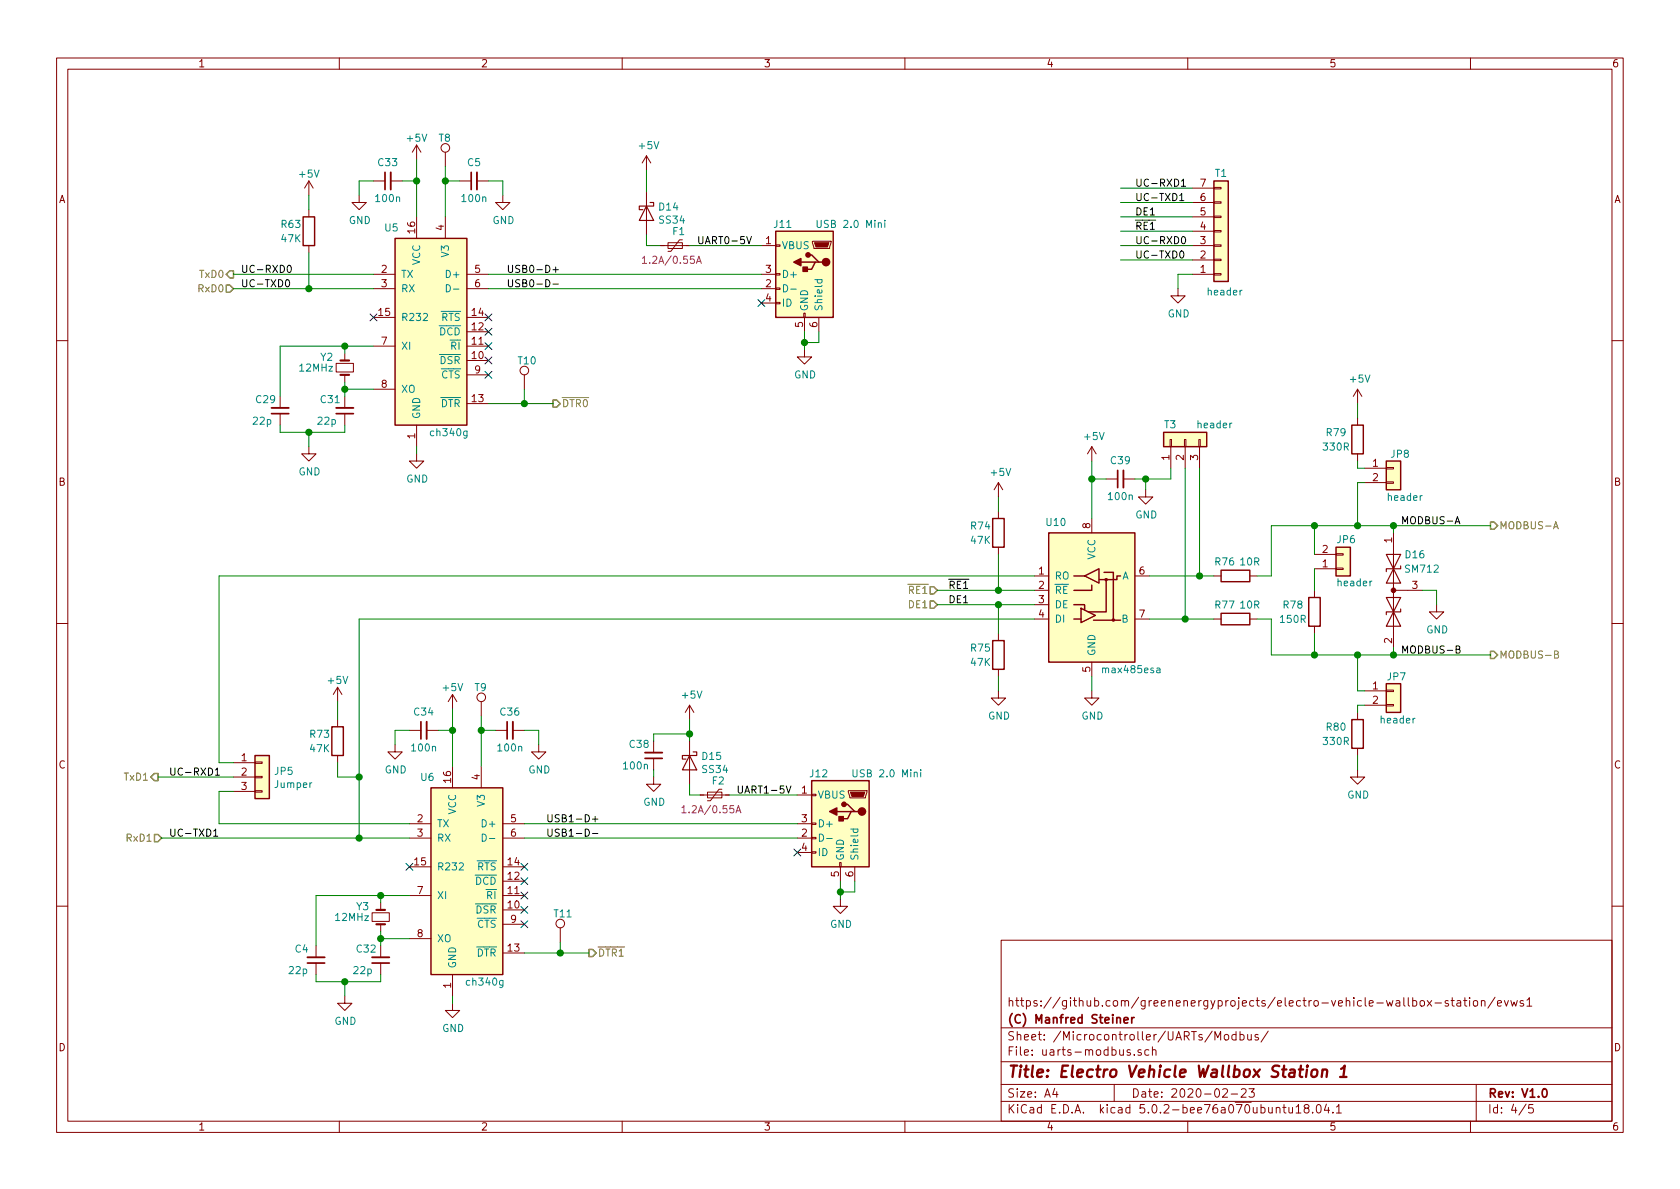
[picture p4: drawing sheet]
<svg xmlns="http://www.w3.org/2000/svg" width="297mm" height="210mm" viewBox="0 0 297 210" stroke-linecap="round" stroke-linejoin="round" font-family="sans-serif">
<g fill="none" stroke="#840000" stroke-width=".18">
<path d="M10 10.3h277v189.9h-277zM12 12.2h273v186.1h-273zM60 10.3v1.9M110 10.3v1.9M160 10.3v1.9M210 10.3v1.9M260 10.3v1.9M54.6 32v2.5M54.6 37.1v1.2M54.6 32l-.8 1.3M54.6 32l.8 1.3M63.5 34.5v1.3h1.3l-1.3 1.3-1.3-1.3h1.3"/>
<path d="M66 32h2.1M69.1 32h2M73.7 25.6v2.6M73.7 38.3v3.9M73.7 25.6l-.8 1.3M73.7 25.6l.7 1.3M78.7 26.9v2.6M78.7 38.3v3.9M81.3 32h2M84.3 32h2.1M88.9 34.5v1.3h1.3l-1.3 1.3-1.3-1.3h1.3M114.3 27.6v2.5"/>
<path d="M114.3 33.9v7.6M114.3 27.6l-.8 1.2M114.3 27.6l.8 1.2M210.8 38.3h3.8M210.8 35.8h3.8M210.8 33.3h3.8M214.6 33.1h1.3v.3h-1.3zM214.6 35.7h1.3v.2h-1.3zM214.6 38.2h1.3v.3h-1.3zM54.6 43.4v1.3M66 56.1h3.8M66 48.5h3.8"/>
<path d="M66 51h3.8M82.5 58.7h3.9M82.5 56.1h3.9M82.5 48.5h3.9M82.5 51h3.9M116.8 43.4h5.1M118.1 42.9h2.5v1h-2.5zM120.6 42.4h-.5l-1.5 2h-.5M134.6 48.5h2.6M134.6 51h2.6M134.6 43.4h2.6M134.6 53.6h2.6"/>
<path d="M137.2 53.5h.7v.2h-.7zM137.2 50.9h.7v.3h-.7zM137.2 48.4h.7v.2h-.7zM137.2 43.3h.7v.3h-.7zM142.1 55.4h.3v.7h-.3zM142.2 56.1v2.6M143.6 42.7h3.3v.2l-.2 1h-2.8zM144.8 56.1v2.6M208.3 51v1.3h1.2l-1.2 1.3-1.3-1.3h1.3M210.8 48.5h3.8M210.8 43.4h3.8M210.8 46h3.8"/>
<path d="M210.8 40.9h3.8M214.6 40.8h1.3v.2h-1.3zM214.6 43.3h1.3v.3h-1.3zM214.6 45.8h1.3v.3h-1.3zM214.6 48.4h1.3v.2h-1.3zM10 60.2h2M49.5 70.1v2M49.5 73.1v2.1M54.6 79v1.3h1.3l-1.3 1.2-1.3-1.2h1.3M59.4 64.3h3.1v1.5h-3.1zM61 62.5v1.2M61 66.3v1.3"/>
<path d="M61 70.1v2M61 73.1v2.1M66 61.2h3.8M66 68.8h3.8M73.7 75.2v3.8M82.5 63.7h3.9M82.5 61.2h3.9M82.5 71.4h3.9M82.5 66.3h3.9M92.7 66.3v2.5M142.2 61.8v1.3h1.3l-1.3 1.3-1.2-1.3h1.2M193 79v2.5"/>
<path d="M193 79l-.7 1.3M193 79l.8 1.3M206.9 77.7h.2v1.3h-.2zM207 79v3.8M209.4 77.7h.3v1.3h-.3zM209.5 79v3.8M212 77.7h.2v1.3h-.2zM212.1 79v3.8M240 68.8v2.6M240 73.9v1.3M240 68.8l-.7 1.3M240 68.8l.8 1.3"/>
<path d="M285 60.2h2M73.7 80.3v1.2h1.2l-1.2 1.3-1.3-1.3h1.3M176.5 85.3v2.6M176.5 90.4v1.3M176.5 96.8v1.2M176.5 85.3l-.7 1.3M176.5 85.3l.8 1.3M193 91.7v2.5M195.6 84.7h2M198.6 84.7h2.1M202.6 86.6v1.3h1.2l-1.2 1.2-1.3-1.2h1.3M232.4 98h3.8"/>
<path d="M236.2 97.9h1.3v.3h-1.3zM240 80.3v1.2M241.3 82.8h3.8M241.3 85.3h3.8M245.1 85.2h1.3v.3h-1.3zM245.1 82.7h1.3v.2h-1.3zM246.4 94.2v20.3M10 110.3h2M176.5 112v1.3M176.5 118.4v1.2M182.9 101.8h2.5M182.9 104.4h2.5"/>
<path d="M182.9 106.9h2.5M182.9 109.5h2.5M193 117.1v2.5M194.3 101.2h.1M200.7 101.8h2.5M200.7 109.5h2.5M214.6 101.8h1.3M214.6 109.5h1.3M221 101.8h1.2M221 109.5h1.2M232.4 100.6h3.8M232.4 104.4v1.3"/>
<path d="M232.4 110.7v1.3M236.2 100.5h1.3v.2h-1.3zM246.4 104.4h5.1M254 106.9v1.3h1.3l-1.3 1.3-1.3-1.3h1.3M285 110.3h2M41.3 134.9h3.8M41.3 137.4h3.8M41.3 139.9h3.8M45.1 139.8h1.3v.3h-1.3zM45.1 137.3h1.3v.2h-1.3zM45.1 134.7h1.3v.3h-1.3zM59.7 121.5v2.6"/>
<path d="M59.7 127.2v1.3M59.7 133.6v1.3M59.7 121.5l-.8 1.3M59.7 121.5l.8 1.3M69.8 131.7v1.3h1.3l-1.3 1.2-1.2-1.2h1.2M72.4 129.2h2M75.4 129.2h2.1M80 122.8v2.5M80 135.5v3.8M80 122.8l-.8 1.3M80 122.8l.8 1.3M85.1 124.1v2.5"/>
<path d="M85.1 135.5v3.8M87.6 129.2h2.1M90.7 129.2h2M95.2 131.7v1.3h1.3l-1.3 1.2-1.2-1.2h1.2M115.6 137.4v1.3h1.2l-1.2 1.2-1.3-1.2h1.3M115.6 131.1v2M115.6 134.1v2M121.9 124.7v2.5M121.9 131.1v7.6M121.9 124.7l-.7 1.3M121.9 124.7l.8 1.3M127.6 139.6h-.5l-1.5 2h-.5"/>
<path d="M150 139.8h3.3v.3l-.3 1h-2.8zM176.5 122.2v1.2h1.3l-1.3 1.3-1.2-1.3h1.2M193 122.2v1.2h1.3l-1.3 1.3-1.2-1.3h1.2M240 136.1v1.3h1.3l-1.3 1.3-1.2-1.3h1.2M240 126v1.2M240 132.3v1.3M241.3 122.2h3.8M241.3 124.7h3.8M245.1 124.6h1.3v.2h-1.3zM245.1 122h1.3v.3h-1.3zM67.3 159.6v1.3M72.4 158.4h3.8"/>
<path d="M72.4 153.3h3.8M72.4 145.7h3.8M72.4 148.2h3.8M88.9 158.4h3.8M88.9 155.8h3.8M88.9 153.3h3.8M88.9 145.7h3.8M88.9 148.2h3.8M123.8 140.6h5.1M125.1 140.1h2.5v1h-2.5zM141 145.7h2.5M141 148.2h2.5"/>
<path d="M141 140.6h2.5M141 150.7h2.5M143.5 150.6h.8v.3h-.8zM143.5 148.1h.8v.2h-.8zM143.5 145.5h.8v.3h-.8zM143.5 140.5h.8v.2h-.8zM148.5 152.5h.2v.8h-.2zM148.6 159v1.3h1.3l-1.3 1.2-1.3-1.2h1.3M148.6 153.3v2.5M151.1 153.3v2.5M10 160.2h2M55.9 167.3v2"/>
<path d="M55.9 170.3v2M61 176.1v1.3h1.2l-1.2 1.3-1.3-1.3h1.3M65.8 161.4h3v1.5h-3zM67.3 163.4v1.3M67.3 167.3v2M67.3 170.3v2M72.4 166h3.8M80 177.4v1.3h1.3l-1.3 1.3-1.3-1.3h1.3M80 172.3v3.8M88.9 160.9h3.8M88.9 168.5h3.8M88.9 163.4h3.8"/>
<path d="M99.1 164.1v2.5M177 166.3h108v32h-108zM249.8 177l.4-.1 .3 .3-.1 .6h-.6M249.8 176.4v1.5M251.1 177.1l.3-.2 .4 .2v.7l-.2 .1-.5-.1zM252.3 176.9l.8 1M253.1 176.9l-.8 1M253.7 177.4h1.2M256.1 177l-.4-.1-.2 .2 .1 .3 .5 .1v.3h-.6M256.6 176.9h.5M256.8 176.4v1.3l.3 .2M257.6 177h.6l.1 .9"/>
<path d="M258.3 177.3l-.5 .1-.2 .2 .2 .3 .5-.1M258.8 176.9h.6M259 176.4v1.3l.4 .2M259.8 176.4v.2M259.8 176.9v1M260.6 177.1l.2-.2 .4 .2v.7l-.2 .1-.4-.1zM261.9 177.1l.2-.2 .4 .1 .1 .9M261.9 176.9v1M264.3 176.3l-1.2 2M264.8 177.4l.7-.1-.1-.3-.4-.1-.2 .2v.7h.6M266 176.9l.3 1 .4-1M267.1 176.9l.3 1 .3-.7 .3 .7 .3-1"/>
<path d="M269.3 177a.37 .37 0 0 0-.5 .1v.3l.5 .1 .1 .1-.2 .3-.4-.1M270 176.9l.4-.5v1.5M270 177.9h.8M285 160.2h2M60 198.3v1.9M110 198.3v1.9M160 198.3v1.9M177 194.8h108M177 191.8h108M177 187.8h108M177 181.8h108M186.5 192.5l-.4 1h1"/>
<path d="M186.8 193v1M197 191.8v3M199.8 185.7l-.3-.1-.2 .2v.2l.5 .2v.3h-.5M200.6 186.5v.1M201.8 185.7l-.4-.1-.2 .2 .1 .2 .5 .2v.3h-.6M203.1 185.7l-.4-.1-.3 .3 .1 .6 .2 .1 .4-.1M203.8 185.7l.2-.1 .3 .1 .1 .9M203.8 185.1v1.5M210 198.3v1.9M214.8 183.9v-1.5l.5 1.1 .5-1.1v1.5M216.2 192.7l.2-.2h.4l.2 .5-.9 1h.9M216.5 183.1l.2-.2 .5 .2v.7l-.2 .1-.5-.1z"/>
<path d="M217.7 193.5h1.1M218.5 183l-.4-.1-.3 .3 .1 .6 .2 .1 .4-.1M218.5 182.4v1.5M219.3 183l.4-.1 .3 .3-.1 .6-.2 .1-.4-.1M219.3 182.4v1.5M219.5 192.7l.2-.2h.3l.3 .2v.3v.2l-.9 .8h.9M220.6 182.9l.1 .9 .3 .1 .2-.1M220.8 192.5h1l-.5 .6 .4 .1v.7l-.2 .1-.7-.1M221.2 182.9v1M222.5 183l-.4-.1-.2 .2v.3l.6 .1v.3h-.6M224.2 182.3l-1.2 2M226.8 195.8h.6"/>
<path d="M227 195.3v1.3l.4 .2M227.9 195.8v.9l.4 .1 .2-.1M228.5 195.8v1M229.2 195.8l.4-.5v1.5M229.2 196.8h.8M230.9 196l-.2-.2-.1-.2 .3-.3h.3l.2 .3v.2l-.7 .2a.48 .48 0 0 0 0 .7l.2 .1 .5-.1a.48 .48 0 0 0-.2-.7M232.1 196.7v.1M232.9 195.5l.3-.2a.94 .94 0 0 1 0 1.5l-.4-.3-.1-.6zM234.5 195.2l-.3 1.1h.9M234.9 195.8v1M235.7 196.7v.1M236.3 195.8l.4-.5v1.5"/>
<path d="M236.3 196.8h.9M260 198.3v1.9M261 191.8v6.5M269.8 195.2l-1.2 2M271 195.3h-.7v.7l.2-.1 .5 .1 .1 .2-.1 .5-.2 .1-.5-.1"/>
<circle cx="78.7" cy="26.2" r=".76"/>
<circle cx="92.7" cy="65.5" r=".76"/>
<circle cx="85.1" cy="123.3" r=".76"/>
<circle cx="99.1" cy="163.3" r=".76"/>
</g>
<g fill="none" stroke="#840000" stroke-width=".3">
<path d="M68.1 30.5v3M83.3 30.5v3M48 73.1h3.1M59.4 73.1h3.1M197.6 83.2v3M74.4 127.6v3.1M89.7 127.6v3.1M114 134.1h3.1M54.4 170.3h3M65.8 170.3h3M200.1 179.9v1M200.5 179.9l-.3 .1-.1 .2"/>
<path d="M197.5 180.1l.2-.2 .3 .1 .1 .9M198.7 180.4l.8-.1-.1-.3-.4-.1-.3 .2 .1 .7h.6M272.9 192.6l.1-.1a.8 .8 0 0 1 .5 .8 .8 .8 0 0 1-.5 .7 1 1 0 0 1-.1-1.4z"/>
</g>
<path d="M231.1 189.1l-.2 1.3M231.2 188.4l-.1 .2M232 189.3a.53 .53 0 0 1 .5-.2 .53 .53 0 0 1 .4 .4v.6a.54 .54 0 0 1-.6 .4 .54 .54 0 0 1-.5-.4zM233.8 189.3a.5 .5 0 0 1 .9 .1l-.2 1M233.9 189.1l-.2 1.3M236.9 190.4h1.2M237.1 189l.7-.6-.3 2" fill="none" stroke="#840000" stroke-width=".41"/>
<path d="M40 50.4h.6l.7 .6-.7 .7h-.6zM40.6 47.9h.7v1.2h-.7l-.6-.6zM97.8 70.7h.6l.7 .7-.7 .6h-.6zM263.5 92.3h.7l.6 .7-.6 .6h-.7zM164.5 106.3h.6l.6 .6-.6 .7h-.6zM164.5 103.8h.6l.6 .6-.6 .6h-.6zM263.5 115.2h.7l.6 .6-.6 .7h-.7zM27.3 136.8h.6v1.2h-.6l-.6-.6zM27.3 147.6h.6l.7 .6-.7 .6h-.6zM104.1 167.9h.7l.6 .6-.6 .7h-.7z" fill="none" stroke="#848400" stroke-width=".25"/>
<path d="M60.2 63.7h1.5M60.2 66.3h1.5M66.5 160.9h1.6M66.5 163.4h1.6" fill="none" stroke="#840000" stroke-width=".38"/>
<g fill="#ffffc2" stroke="#ffffc2" stroke-width=".18">
<path d="M69.8 42.2h12.7v33h-12.7z"/>
<path d="M185.4 94.2h15.3v22.9h-15.3z"/>
<path d="M137.2 40.9h10.1v15.2h-10.1z"/>
<path d="M76.2 139.3h12.7v33h-12.7z"/>
<path d="M143.5 138h10.2v15.3h-10.2z"/>
<path d="M45.1 133.6h2.5v7.6h-2.5z"/>
<path d="M205.7 76.4h7.7v2.6h-7.7z"/>
<path d="M245.1 81.5h2.5v5.1h-2.5z"/>
<path d="M245.1 120.9h2.5v5.1h-2.5z"/>
<path d="M236.2 96.8h2.6v5h-2.6z"/>
<path d="M214.6 32h2.6v17.8h-2.6z"/>
<circle cx="192.9" cy="109.7" r=".38"/>
<circle cx="193" cy="103" r=".43"/>
<circle cx="194.7" cy="101.2" r=".43"/>
</g>
<g fill="none" stroke="#840000" stroke-width=".25">
<path d="M53.6 38.3h2v5.1h-2zM214.6 32h2.6v17.8h-2.6zM69.8 42.2h12.7v33h-12.7zM137.2 40.9h10.1v15.2h-10.1zM141.6 46.3h2.5M142.9 45.1h.6l1.3 1.2h.6M144.8 46.3h-.7l-.6 1.3h-1.3M205.7 76.4h7.7v2.6h-7.7zM239 75.2h2v5.1h-2zM175.5 91.7h2v5.1h-2zM185.4 94.2h15.3v22.9h-15.3zM236.2 96.8h2.6v5h-2.6z"/>
<path d="M245.1 81.5h2.5v5.1h-2.5zM175.5 113.3h2v5.1h-2zM189.9 106.9h1.9v.7M189.9 109.5h1.2M189.9 101.8h1.9M191.1 107.6l2.6 1.2-2.6 1.3zM191.8 101.8l2.5-1.2v2.5zM191.8 107.6v.2M193 103.5v.9h-3.1M193.3 109.7h4.8M195.2 101.2h1.6v8.4M195.6 102.5v5.7h-3.1"/>
<path d="M198.1 101.8h-.6v.7h-3.1M215.9 100.8h5.1v2.1h-5.1zM215.9 108.5h5.1v2h-5.1zM231.4 105.7h2v5h-2zM45.1 133.6h2.5v7.6h-2.5zM58.7 128.5h2v5.1h-2zM76.2 139.3h12.7v33h-12.7zM143.5 138h10.2v15.3h-10.2zM239 127.2h2v5.1h-2zM245.1 120.9h2.5v5.1h-2.5zM148 143.5h2.5M149.2 142.2h.7l1.2 1.3h.7"/>
<path d="M151.1 143.5h-.6l-.6 1.3h-1.3"/>
<circle cx="192.9" cy="109.7" r=".38"/>
<circle cx="193" cy="103" r=".43"/>
<circle cx="194.7" cy="101.2" r=".43"/>
<circle cx="195.6" cy="102.5" r=".18"/>
<circle cx="196.8" cy="109.6" r=".18"/>
</g>
<g fill="none" stroke="#008484" stroke-width=".18">
<path d="M144.5 39v1l.2 .2h.4l.1-.2v-1M156.4 39v.1M156.4 39.4v.8M78.9 50.3a.64 .64 0 0 1 .7 .7 .64 .64 0 0 1-.7 .6zM80.2 51.1h1M138.5 50.3a.64 .64 0 0 1 .8 .7 .64 .64 0 0 1-.8 .6zM139.8 51.1h1M144.1 49.4h1.2M144.6 49.4l-.1 .4 .2 .3 .6-.1v-.6M204.5 118.2h.5l.1 .8M205.1 118.4l-.4 .1-.2 .2v.2h.6M150.8 136.1v1.1l.3 .2 .3-.1 .1-.1v-1.1"/>
<path d="M162.8 136.1v.1M162.8 136.5v.9M85.3 147.5a.64 .64 0 0 1 .7 .6 .64 .64 0 0 1-.7 .7zM86.5 148.3h1M144.9 147.5a.64 .64 0 0 1 .7 .6 .64 .64 0 0 1-.7 .7zM146.2 148.3h.9M150.4 146.6h1.3M150.9 146.6v.4l.2 .2 .5-.1v-.5"/>
</g>
<g fill="#840000" stroke="#840000" stroke-width=".25">
<path d="M142 47.2h.7v.8h-.7z"/>
<path d="M140.3 46.3l1.3-.6v1.3z"/>
<path d="M148.3 144.4h.8v.8h-.8z"/>
<path d="M146.7 143.5l1.3-.6v1.2z"/>
<circle cx="146" cy="46.3" r=".63"/>
<circle cx="142.9" cy="45.1" r=".38"/>
<circle cx="152.4" cy="143.5" r=".63"/>
<circle cx="149.2" cy="142.2" r=".38"/>
</g>
<g fill="#840000" stroke="#840000" stroke-width=".18">
<path d="M144 42.9h2.6l-.3 .8h-2z"/>
<path d="M150.4 140.1h2.5l-.2 .7h-2.1z"/>
<circle cx="246.4" cy="104.4" r=".41"/>
</g>
<path d="M274.7 93.5l.4-1.3 .4 1.3M274.8 93.2h.6M274.9 115.7h.5l.1-.2v-.3l-.6-.1v1.3h.4l.2-.1 .1-.4-.3-.2" fill="none" stroke="#848400" stroke-width=".18"/>
<g fill="none" stroke="#008400" stroke-width=".18">
<path d="M54.6 34.5v2.6M66 32h-2.5v2.5M71.1 32h2.6M73.7 28.2v10.1M78.7 32h2.6M78.7 29.5v8.8M86.4 32h2.5v2.5M114.3 30.1v3.8M198.1 38.3h12.7M198.1 35.8h12.7M198.1 33.3h12.7M41.3 48.5h24.7"/>
<path d="M41.3 51h24.7M54.6 44.7v6.3M86.4 48.5h48.2M86.4 51h48.2M114.3 41.5v1.9h2.5M121.9 43.4h12.7M142.2 58.7v3.1M144.8 58.7v1.9h-2.6M198.1 43.4h12.7M198.1 40.9h12.7M198.1 46h12.7M210.8 48.5h-2.5v2.5"/>
<path d="M49.5 75.2v1.2h11.5v-1.2M54.6 76.4v2.6M61 61.2v1.3M61 67.6v2.5M61 68.8h5M66 61.2h-16.5v8.9M73.7 79v1.3M86.4 71.4h11.4M92.7 68.8v2.6M240 71.4v2.5M176.5 87.9v2.5M176.5 98v6.4"/>
<path d="M193 81.5v10.2M193 84.7h2.6M202.6 84.7v1.9M207 82.8v1.9h-6.3M209.5 82.8v26.7M212.1 82.8v19M232.4 93v5M240 81.5v1.3h1.3M241.3 85.3h-1.3v7.7M246.4 93v1.2M263.5 93h-38.7v8.8h-2.6M165.7 104.4h17.2"/>
<path d="M165.7 106.9h17.2M176.5 106.9v5.1M176.5 119.6v2.6M182.9 109.5h-119.4v38.7M182.9 101.8h-144.2v33.1h2.6M193 119.6v2.6M203.2 109.5h11.4M203.2 101.8h11.4M222.2 109.5h2.6v6.3h38.7M232.4 100.6v3.8M232.4 112v3.8M240 115.8v6.4h1.3"/>
<path d="M246.4 114.5v1.3M251.5 104.4h2.5v2.5M27.9 137.4h13.4M41.3 139.9h-2.6v5.8h33.7M59.7 134.9v2.5h3.8M59.7 124.1v3.1M72.4 129.2h-2.6v2.5M77.5 129.2h2.5M80 125.3v10.2M85.1 129.2h2.5M85.1 126.6v8.9M92.7 129.2h2.5v2.5"/>
<path d="M115.6 136.1v1.3M121.9 127.2v3.9M121.9 138.7v1.9h1.9M121.9 129.8h-6.3v1.3M240 133.6v2.5M241.3 124.7h-1.3v1.3M28.6 148.2h43.8M67.3 158.4v1.2M72.4 158.4h-16.5v8.9M92.7 148.2h48.3M92.7 145.7h48.3M128.9 140.6h12.1"/>
<path d="M148.6 155.8v3.2M151.1 155.8v1.9h-2.5M55.9 172.3v1.3h11.4v-1.3M61 173.6v2.5M67.3 164.7v2.6M67.3 166h5.1M80 176.1v1.3M92.7 168.5h11.4M99.1 166.6v1.9"/>
</g>
<g fill="none" stroke="#000084" stroke-width=".18">
<path d="M65.4 55.5l1.2 1.2M66.6 55.5l-1.2 1.2M85.8 55.5l1.2 1.2M85.8 58.1l1.2 1.2M87 55.5l-1.2 1.2M87 58.1l-1.2 1.2M134 53l1.2 1.2M135.2 53l-1.2 1.2M85.8 60.6l1.2 1.2M85.8 63.1l1.2 1.3M85.8 65.7l1.2 1.2M87 60.6l-1.2 1.2"/>
<path d="M87 63.1l-1.2 1.3M87 65.7l-1.2 1.2M71.8 152.7l1.2 1.2M73 152.7l-1.2 1.2M92.1 152.7l1.2 1.2M92.1 155.2l1.2 1.2M92.1 157.8l1.2 1.2M93.3 152.7l-1.2 1.2M93.3 155.2l-1.2 1.2M93.3 157.8l-1.2 1.2M140.4 150.1l1.2 1.3M141.6 150.1l-1.2 1.3"/>
<path d="M92.1 160.3l1.2 1.2M92.1 162.8l1.2 1.3M93.3 160.3l-1.2 1.2M93.3 162.8l-1.2 1.3"/>
</g>
<path d="M114.3 36.4l1.3 2.6h-2.6zM114.9 35.8h.7v.6h-2.6v.7h.7M245.1 98h2.5l-2.5 5.1h2.5zM245.1 105.7l2.5 5h-2.5l2.5-5zM247.6 100.1v.5h-2.5v.5M247.6 107.7v.5h-2.5v.5M121.9 133.6l1.3 2.5h-2.6zM122.6 133h.6v.6h-2.6v.6h.7" fill="none" stroke="#840000" stroke-width=".2"/>
<g fill="#008400" stroke="#008400" stroke-width=".25">
<circle cx="142.2" cy="60.6" r=".51"/>
<circle cx="73.7" cy="32" r=".51"/>
<circle cx="78.7" cy="32" r=".51"/>
<circle cx="61" cy="61.2" r=".51"/>
<circle cx="61" cy="68.8" r=".51"/>
<circle cx="54.6" cy="76.4" r=".51"/>
<circle cx="121.9" cy="129.8" r=".51"/>
<circle cx="148.6" cy="157.7" r=".51"/>
<circle cx="80" cy="129.2" r=".51"/>
<circle cx="85.1" cy="129.2" r=".51"/>
<circle cx="67.3" cy="158.4" r=".51"/>
<circle cx="67.3" cy="166" r=".51"/>
<circle cx="61" cy="173.6" r=".51"/>
<circle cx="63.5" cy="148.2" r=".51"/>
<circle cx="63.5" cy="137.4" r=".51"/>
<circle cx="176.5" cy="104.4" r=".51"/>
<circle cx="176.5" cy="106.9" r=".51"/>
<circle cx="193" cy="84.7" r=".51"/>
<circle cx="54.6" cy="51" r=".51"/>
<circle cx="202.6" cy="84.7" r=".51"/>
<circle cx="232.4" cy="93" r=".51"/>
<circle cx="232.4" cy="115.8" r=".51"/>
<circle cx="246.4" cy="93" r=".51"/>
<circle cx="246.4" cy="115.8" r=".51"/>
<circle cx="240" cy="115.8" r=".51"/>
<circle cx="240" cy="93" r=".51"/>
<circle cx="92.7" cy="71.4" r=".51"/>
<circle cx="99.1" cy="168.5" r=".51"/>
<circle cx="209.6" cy="109.5" r=".51"/>
<circle cx="212.1" cy="101.8" r=".51"/>
</g>
<path d="M69.1 30.5v3M84.3 30.5v3M48 72.1h3.1M59.4 72.1h3.1M198.6 83.2v3M75.4 127.6v3.1M90.7 127.6v3.1M114 133.1h3.1M54.4 169.3h3M65.8 169.3h3" fill="none" stroke="#840000" stroke-width=".33"/>
<g fill="none" stroke="#000" stroke-width=".18">
<path d="M208.6 34.6l.3-.4v1.3M208.6 35.5h.7M208.9 32l.3-.3v1.2M208.9 32.9h.7M50.6 49.5l.2-.1a.67 .67 0 0 1 .4 .7 .67 .67 0 0 1-.4 .6 .83 .83 0 0 1-.2-1.2zM50.9 47l.2-.1a.67 .67 0 0 1 .4 .6 .67 .67 0 0 1-.4 .7l-.3-.3v-.2zM96.5 49.4a.64 .64 0 0 1 .7 .7 .64 .64 0 0 1-.7 .6zM97.8 47.7h.9M97.8 50.2h.9M98.2 47.2v1M132 41.8l.4 1.3 .5-1.3M208.7 44.5l.2-.1a.67 .67 0 0 1 .4 .6 .67 .67 0 0 1-.4 .6l-.3-.2v-.2z"/>
<path d="M209.1 41.9l.1-.1a.67 .67 0 0 1 .4 .7 .67 .67 0 0 1-.4 .6 .83 .83 0 0 1-.1-1.2zM257.3 92.6l.4-1.2 .4 1.2M257.4 92.3h.6M257.5 114.8h.5l.1-.2v-.3l-.6-.1v1.3h.4l.2-.1 .1-.3-.3-.3M38.1 136.2l.3-.4v1.3M38.1 137.1h.7M139 139l.4 1.3 .5-1.3M37.8 147l.3-.4v1.3M37.8 147.9h.7M103.5 146.6a.64 .64 0 0 1 .7 .6 .64 .64 0 0 1-.7 .7zM104.7 144.9h1M104.7 147.4h1"/>
<path d="M105.2 144.4v.9"/>
</g>
<path d="M113.6 45.7l.3-.4v1.3M113.6 46.6h.7M123.1 46.6l.5-1.3 .4 1.3M123.3 46.2h.6M120.6 142.8l.3-.3v1.2M120.6 143.7h.7M130.1 143.7l.5-1.2 .4 1.2M130.3 143.4h.6" fill="none" stroke="#840084" stroke-width=".18"/>
<text font-size="2.8" fill="#840000" x="178" y="190.5">Title: Electro Vehicle Wallbox Station 1</text>
<g font-size="2.1" fill="#840000">
<text x="178" y="178">https://github.com/greenenergyprojects/electro-vehicle-wallbox-station/evws1</text>
<text x="178" y="184">Sheet: /Microcontroller/UARTs/Modbus/</text>
<text x="178" y="181">(C) Manfred Steiner</text>
<text x="178" y="186.7">File: uarts-modbus.sch</text>
<text x="178" y="196.9">KiCad E.D.A. kicad 5.0.2-bee76a070ubuntu18.04.1</text>
<text x="178" y="194.1">Size: A4</text>
<text x="200" y="194.1">Date: 2020-02-23</text>
<text x="263" y="194.1">Rev: V1.0</text>
<text x="263" y="196.9">Id: 4/5</text>
</g>
<g font-size="1.8" fill="#840000">
<text x="35" y="11.9">1</text>
<text x="85" y="11.9">2</text>
<text x="135" y="11.9">3</text>
<text x="185" y="11.9">4</text>
<text x="235" y="11.9">5</text>
<text x="285" y="11.9">6</text>
<text x="10.4" y="35.9">A</text>
<text x="212.2" y="35.6">6</text>
<text x="212.2" y="33">7</text>
<text x="285.4" y="35.9">A</text>
<text x="73.4" y="41.2" transform="rotate(-90 73.4 41.2)">16</text>
<text x="78.5" y="40.7" transform="rotate(-90 78.5 40.7)">4</text>
<text x="212.2" y="40.6">4</text>
<text x="212.2" y="38.1">5</text>
<text x="135.4" y="43.2">1</text>
<text x="212.2" y="45.7">2</text>
<text x="212.2" y="43.2">3</text>
<text x="67.5" y="48.3">2</text>
<text x="67.5" y="50.8">3</text>
<text x="84" y="48.3">5</text>
<text x="84" y="50.8">6</text>
<text x="135.4" y="50.8">2</text>
<text x="135.4" y="48.3">3</text>
<text x="135.4" y="53.3">4</text>
<text x="212.2" y="48.3">1</text>
<text x="67" y="55.9">15</text>
<text x="83.5" y="58.4">12</text>
<text x="83.5" y="55.9">14</text>
<text x="142" y="57.9" transform="rotate(-90 142 57.9)">5</text>
<text x="144.5" y="57.9" transform="rotate(-90 144.5 57.9)">6</text>
<text x="67.5" y="61">7</text>
<text x="83.5" y="63.5">10</text>
<text x="83.5" y="61">11</text>
<text x="67.5" y="68.6">8</text>
<text x="83.5" y="71.1">13</text>
<text x="84" y="66">9</text>
<text x="73.4" y="77.6" transform="rotate(-90 73.4 77.6)">1</text>
<text x="206.8" y="81.4" transform="rotate(-90 206.8 81.4)">1</text>
<text x="209.3" y="81.4" transform="rotate(-90 209.3 81.4)">2</text>
<text x="211.8" y="81.4" transform="rotate(-90 211.8 81.4)">3</text>
<text x="242.7" y="82.5">1</text>
<text x="10.4" y="85.9">B</text>
<text x="242.7" y="85.1">2</text>
<text x="285.4" y="85.9">B</text>
<text x="192.8" y="93.4" transform="rotate(-90 192.8 93.4)">8</text>
<text x="246.1" y="96" transform="rotate(-90 246.1 96)">1</text>
<text x="183.7" y="101.6">1</text>
<text x="201.4" y="101.6">6</text>
<text x="233.8" y="100.3">1</text>
<text x="233.8" y="97.8">2</text>
<text x="183.7" y="104.1">2</text>
<text x="183.7" y="106.7">3</text>
<text x="249.7" y="104.1">3</text>
<text x="183.7" y="109.2">4</text>
<text x="201.4" y="109.2">7</text>
<text x="246.1" y="113.8" transform="rotate(-90 246.1 113.8)">2</text>
<text x="192.8" y="118.8" transform="rotate(-90 192.8 118.8)">5</text>
<text x="242.7" y="121.9">1</text>
<text x="242.7" y="124.5">2</text>
<text x="10.4" y="135.9">C</text>
<text x="42.7" y="134.6">1</text>
<text x="42.7" y="137.2">2</text>
<text x="84.8" y="137.9" transform="rotate(-90 84.8 137.9)">4</text>
<text x="285.4" y="135.9">C</text>
<text x="42.7" y="139.7">3</text>
<text x="79.8" y="138.4" transform="rotate(-90 79.8 138.4)">16</text>
<text x="141.8" y="140.3">1</text>
<text x="73.8" y="145.4">2</text>
<text x="73.8" y="147.9">3</text>
<text x="90.3" y="145.4">5</text>
<text x="90.3" y="147.9">6</text>
<text x="141.8" y="147.9">2</text>
<text x="141.8" y="145.4">3</text>
<text x="73.3" y="153">15</text>
<text x="89.8" y="155.6">12</text>
<text x="89.8" y="153">14</text>
<text x="141.8" y="150.5">4</text>
<text x="148.3" y="155" transform="rotate(-90 148.3 155)">5</text>
<text x="150.9" y="155" transform="rotate(-90 150.9 155)">6</text>
<text x="73.8" y="158.1">7</text>
<text x="89.8" y="160.6">10</text>
<text x="89.8" y="158.1">11</text>
<text x="73.8" y="165.7">8</text>
<text x="90.3" y="163.2">9</text>
<text x="89.8" y="168.3">13</text>
<text x="79.8" y="174.7" transform="rotate(-90 79.8 174.7)">1</text>
<text x="10.4" y="185.9">D</text>
<text x="285.4" y="185.9">D</text>
<text x="35" y="199.9">1</text>
<text x="85" y="199.9">2</text>
<text x="135" y="199.9">3</text>
<text x="185" y="199.9">4</text>
<text x="235" y="199.9">5</text>
<text x="285" y="199.9">6</text>
</g>
<g font-size="1.8" fill="#008484">
<text x="66.9" y="29.4">C33</text>
<text x="72.1" y="25.1">+5V</text>
<text x="77.6" y="25.1">T8</text>
<text x="82.7" y="29.4">C5</text>
<text x="113.1" y="26.4">+5V</text>
<text x="53" y="31.4">+5V</text>
<text x="66.6" y="35.7">100n</text>
<text x="81.8" y="35.7">100n</text>
<text x="214.9" y="31.3">T1</text>
<text x="49.8" y="40.3">R63</text>
<text x="61.7" y="39.6">GND</text>
<text x="68.1" y="40.9">U5</text>
<text x="87.1" y="39.6">GND</text>
<text x="116.6" y="37.2">D14</text>
<text x="116.6" y="39.5">SS34</text>
<text x="119" y="41.6">F1</text>
<text x="136.9" y="40.3">J11</text>
<text x="145.1" y="40.3">USB 2.0 Mini</text>
<text x="49.8" y="42.8">47K</text>
<text x="74.3" y="46.9" transform="rotate(-90 74.3 46.9)">VCC</text>
<text x="79.4" y="45.3" transform="rotate(-90 79.4 45.3)">V3</text>
<text x="138.2" y="44.1">VBUS</text>
<text x="70.9" y="49.1">TX</text>
<text x="70.9" y="51.7">RX</text>
<text x="79.2" y="49.1">D+</text>
<text x="138.2" y="49.1">D+</text>
<text x="213.6" y="52.2">header</text>
<text x="70.9" y="56.8">R232</text>
<text x="77.7" y="59.3">DCD</text>
<text x="78" y="56.8">RTS</text>
<text x="138.2" y="54.2">ID</text>
<text x="142.9" y="55.1" transform="rotate(-90 142.9 55.1)">GND</text>
<text x="145.4" y="55.1" transform="rotate(-90 145.4 55.1)">Shield</text>
<text x="206.5" y="56.1">GND</text>
<text x="53.1" y="65.7">12MHz</text>
<text x="56.7" y="63.8">Y2</text>
<text x="70.9" y="61.8">XI</text>
<text x="77.8" y="64.4">DSR</text>
<text x="79.8" y="61.8">RI</text>
<text x="91.7" y="64.4">T10</text>
<text x="45.3" y="71.3">C29</text>
<text x="56.8" y="71.3">C31</text>
<text x="70.9" y="69.5">XO</text>
<text x="78" y="66.9">CTS</text>
<text x="140.4" y="66.9">GND</text>
<text x="238.8" y="67.7">+5V</text>
<text x="44.8" y="75.1">22p</text>
<text x="56.3" y="75.1">22p</text>
<text x="74.3" y="74.2" transform="rotate(-90 74.3 74.2)">GND</text>
<text x="76.3" y="77.1">ch340g</text>
<text x="77.9" y="72">DTR</text>
<text x="191.8" y="77.8">+5V</text>
<text x="205.9" y="75.7">T3</text>
<text x="211.8" y="75.7">header</text>
<text x="234.6" y="77.1">R79</text>
<text x="196.5" y="82.1">C39</text>
<text x="234.1" y="79.7">330R</text>
<text x="246" y="80.9">JP8</text>
<text x="52.8" y="84.1">GND</text>
<text x="71.8" y="85.3">GND</text>
<text x="175.3" y="84.2">+5V</text>
<text x="196.1" y="88.4">100n</text>
<text x="245.5" y="88.6">header</text>
<text x="171.7" y="93.6">R74</text>
<text x="185.1" y="93">U10</text>
<text x="200.7" y="91.7">GND</text>
<text x="171.7" y="96.2">47K</text>
<text x="193.7" y="99" transform="rotate(-90 193.7 99)">VCC</text>
<text x="214.9" y="100">R76</text>
<text x="219.4" y="100">10R</text>
<text x="236.4" y="96.1">JP6</text>
<text x="248.5" y="98.7">D16</text>
<text x="248.6" y="101.3">SM712</text>
<text x="186.4" y="102.5">RO</text>
<text x="186.4" y="105">RE</text>
<text x="186.4" y="107.6">DE</text>
<text x="198.4" y="102.5">A</text>
<text x="214.9" y="107.6">R77</text>
<text x="219.4" y="107.6">10R</text>
<text x="227" y="107.6">R78</text>
<text x="236.6" y="103.7">header</text>
<text x="186.4" y="110.1">DI</text>
<text x="198.4" y="110.1">B</text>
<text x="226.5" y="110.2">150R</text>
<text x="252.2" y="112">GND</text>
<text x="171.7" y="115.2">R75</text>
<text x="171.7" y="117.8">47K</text>
<text x="193.7" y="116.1" transform="rotate(-90 193.7 116.1)">GND</text>
<text x="195.3" y="119">max485esa</text>
<text x="58.1" y="120.9">+5V</text>
<text x="78.4" y="122.2">+5V</text>
<text x="84" y="122.2">T9</text>
<text x="120.7" y="123.5">+5V</text>
<text x="245.3" y="120.3">JP7</text>
<text x="54.9" y="130.5">R73</text>
<text x="73.3" y="126.5">C34</text>
<text x="88.5" y="126.5">C36</text>
<text x="174.7" y="127.2">GND</text>
<text x="191.2" y="127.2">GND</text>
<text x="234.1" y="131.7">330R</text>
<text x="234.6" y="129.2">R80</text>
<text x="244.2" y="127.9">header</text>
<text x="48.6" y="137">JP5</text>
<text x="54.9" y="133">47K</text>
<text x="68" y="136.8">GND</text>
<text x="72.9" y="132.9">100n</text>
<text x="88.2" y="132.9">100n</text>
<text x="93.4" y="136.8">GND</text>
<text x="110.4" y="136.1">100n</text>
<text x="111.4" y="132.3">C38</text>
<text x="124.2" y="134.4">D15</text>
<text x="124.3" y="136.7">SS34</text>
<text x="143.3" y="137.5">J12</text>
<text x="151.5" y="137.5">USB 2.0 Mini</text>
<text x="48.7" y="139.3">Jumper</text>
<text x="74.4" y="138.1">U6</text>
<text x="85.7" y="142.5" transform="rotate(-90 85.7 142.5)">V3</text>
<text x="113.7" y="142.5">GND</text>
<text x="126" y="138.7">F2</text>
<text x="144.5" y="141.2">VBUS</text>
<text x="238.2" y="141.2">GND</text>
<text x="77.2" y="146.3">TX</text>
<text x="77.2" y="148.8">RX</text>
<text x="80.6" y="144.1" transform="rotate(-90 80.6 144.1)">VCC</text>
<text x="85.6" y="146.3">D+</text>
<text x="144.5" y="146.3">D+</text>
<text x="77.2" y="153.9">R232</text>
<text x="84.4" y="153.9">RTS</text>
<text x="144.5" y="151.4">ID</text>
<text x="149.2" y="152.3" transform="rotate(-90 149.2 152.3)">GND</text>
<text x="151.8" y="152.3" transform="rotate(-90 151.8 152.3)">Shield</text>
<text x="63.1" y="161">Y3</text>
<text x="77.2" y="159">XI</text>
<text x="84" y="156.5">DCD</text>
<text x="84.2" y="161.5">DSR</text>
<text x="86.1" y="159">RI</text>
<text x="59.4" y="162.9">12MHz</text>
<text x="77.2" y="166.6">XO</text>
<text x="84.4" y="164.1">CTS</text>
<text x="98" y="162.2">T11</text>
<text x="146.8" y="164.1">GND</text>
<text x="51.2" y="172.3">22p</text>
<text x="52.2" y="168.4">C4</text>
<text x="62.6" y="172.3">22p</text>
<text x="63.1" y="168.4">C32</text>
<text x="80.6" y="171.3" transform="rotate(-90 80.6 171.3)">GND</text>
<text x="84.3" y="169.2">DTR</text>
<text x="82.7" y="174.3">ch340g</text>
<text x="59.1" y="181.2">GND</text>
<text x="78.2" y="182.5">GND</text>
</g>
<g font-size="1.8">
<text x="200.7" y="33">UC-RXD1</text>
<text x="200.7" y="35.6">UC-TXD1</text>
<text x="200.7" y="38.1">DE1</text>
<text x="200.7" y="40.6">RE1</text>
<text x="123.2" y="43.2">UART0-5V</text>
<text x="200.7" y="45.7">UC-TXD0</text>
<text x="200.7" y="43.2">UC-RXD0</text>
<text x="42.5" y="48.3">UC-RXD0</text>
<text x="42.5" y="50.8">UC-TXD0</text>
<text x="89.5" y="48.3">USB0-D+</text>
<text x="89.5" y="50.8">USB0-D-</text>
<text x="247.6" y="92.7">MODBUS-A</text>
<text x="167.6" y="104.1">RE1</text>
<text x="167.6" y="106.7">DE1</text>
<text x="247.6" y="115.6">MODBUS-B</text>
<text x="29.8" y="137.2">UC-RXD1</text>
<text x="130.2" y="140.3">UART1-5V</text>
<text x="29.8" y="147.9">UC-TXD1</text>
<text x="96.5" y="145.4">USB1-D+</text>
<text x="96.5" y="147.9">USB1-D-</text>
</g>
<g font-size="1.8" fill="#840084">
<text x="114.3" y="46.7">1.2A/0.55A</text>
<text x="121.3" y="143.8">1.2A/0.55A</text>
</g>
<g font-size="1.8" fill="#848400">
<text x="35.2" y="51.7">RxD0</text>
<text x="35.4" y="49.1">TxD0</text>
<text x="99.3" y="72">DTR0</text>
<text x="265" y="93.6">MODBUS-A</text>
<text x="160.8" y="107.6">DE1</text>
<text x="160.8" y="105">RE1</text>
<text x="265" y="116.5">MODBUS-B</text>
<text x="22.1" y="138">TxD1</text>
<text x="22.5" y="148.8">RxD1</text>
<text x="105.7" y="169.2">DTR1</text>
</g>
</svg>
